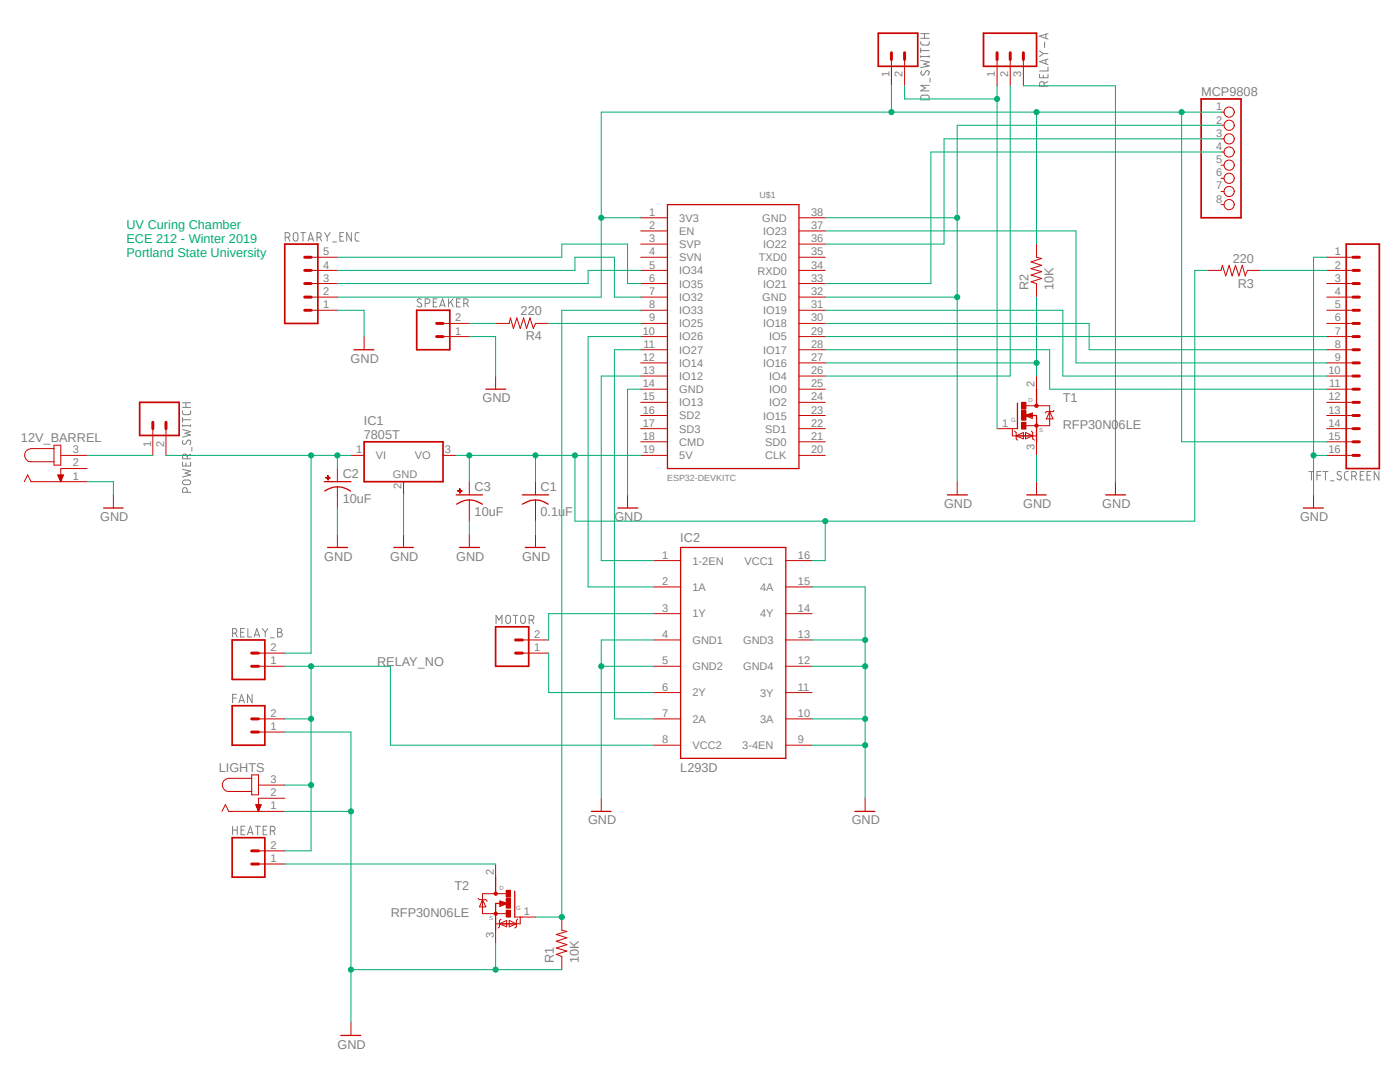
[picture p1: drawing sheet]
<svg xmlns="http://www.w3.org/2000/svg" width="279mm" height="216mm" viewBox="0 0 279 216" stroke-linecap="round" stroke-linejoin="round" font-family="sans-serif">
<g fill="none" stroke="#808080" stroke-width=".2">
<path d="M183.7 8.3v.4l.5 .3h1.1l.1-.2v-.5M183.7 9.6v.9M183.7 11.1v.4M183.7 12l1.7 .4-1.1 .4 1.1 .3-1.7 .4M183.7 11.3h1.7M183.7 10.1h1.7M183.7 7.6h1.7M183.7 6.7h1.7M183.8 19.2l.2-.2a1.53 1.53 0 0 1 1.4 .2v.7h-1.7zM183.9 14.2a.48 .48 0 0 0-.1 .5 .48 .48 0 0 0 .4 .3l.3-.2 .3-.6 .3-.1 .3 .1-.2 .8M184.5 6.7v.9M185.4 11.1v.4"/>
<path d="M185.4 17h-1.7l1 .5-1 .6h1.7M185.6 15.6v.8M207.5 14.8v.7h1.6v-.7M207.5 10.2l.7 .5M208.2 15v.5M208.2 10.7l-.7 .6M208.2 10.7h.9M208.4 17.2l-.1-.8-.3-.1-.5 .1v.8h1.6M208.5 8.4v1.1M208.7 6.8v.8M208.7 11.9v.8M209.1 16.3l-.7 .3"/>
<path d="M209.1 13.4v.8h-1.6M209.1 11.8l-1.6 .5 1.6 .6M209.1 6.7l-1.6 .5 1.6 .6M56.9 47.3h.8l.1-.3-.1-.5-.8-.1v1.7M57.5 47.3l.3 .8M58.6 46.6l.3-.2 .5 .2 .1 1.1-.4 .4-.5-.2zM60 46.4h1M60.5 46.4v1.7M61.5 48.1l.5-1.7 .6 1.7M61.6 47.7h.8M63.3 47.3h.6l.2-.3-.2-.5-.6-.1v1.7M63.8 47.3l.4 .8"/>
<path d="M64.8 46.4l.5 .9M65.3 47.3v.8M65.9 46.4l-.6 .9M66.4 48.3h.8M67.8 47.2h.5M68.6 46.4h-.8v1.7h.8M70.1 46.4v1.7l-.9-1.7v1.7M71.6 46.4l-.6 .1-.1 .3 .1 1.1 .2 .2h.4M84.1 59.7l-.3-.1a.43 .43 0 0 0-.6 .4l.3 .3 .5 .3a.37 .37 0 0 1 .2 .4 .37 .37 0 0 1-.4 .2l-.6-.1M87.2 59.6h-.7v1.6h.7M89.5 59.6v1.6M90.4 59.6l-.9 1"/>
<path d="M91.9 59.6h-.8v1.6h.8M84.9 60.6l.7-.1 .2-.6-.4-.3h-.5v1.6M86.5 60.3h.6M87.7 61.2l.6-1.6 .5 1.6M87.9 60.9h.9M89.9 60.2l.5 1M91.1 60.3h.6M92.6 60.6l.6-.1 .2-.3v-.3l-.2-.2-.6-.1v1.6M93.1 60.6l.4 .6M36.4 82l.1 .7h.3h.9l.3-.1v-.6M36.4 83.3v1M36.4 84.8v.3"/>
<path d="M36.4 92.2v.8h1.6v-.8M36.4 93.7l1.6 .3-1.1 .4 1.1 .4-1.6 .4M36.4 85.7l1.6 .4-1.1 .4 1.1 .3-1.6 .4M36.4 84.9h1.6M36.4 83.8h1.6M36.4 81.3h1.6M36.4 80.4h1.6M36.5 87.9l-.1 .4a.38 .38 0 0 0 .3 .3 .38 .38 0 0 0 .4-.1l.3-.5a.42 .42 0 0 1 .6 0v.5l-.1 .3M36.6 95.9h1.3l.1 .5-.4 .3-1-.1-.2-.2zM37.1 80.4v.9M37.1 92.4v.6M37.4 98.2l-.1-.7-.6-.2-.2 .2-.1 .7h1.6"/>
<path d="M37.4 91.5l-.1-.7-.6-.2-.2 .2-.1 .7h1.6M38 84.8v.3M38 90.6l-.6 .4M38.3 89.3v.7M261.2 94.1h.9M261.7 94.1v1.7M262.8 94.8h.8M263.6 94.1h-.8v1.7M264 94.1h1M264.5 94.1v1.7M265.5 95.9h.7M267.7 94.2l-.6-.1a.42 .42 0 0 0 0 .7l.5 .2a.43 .43 0 0 1 .1 .5 .43 .43 0 0 1-.3 .3l-.6-.3"/>
<path d="M269.1 94.1l-.6 .1-.2 .2v1a.63 .63 0 0 0 .8 .4M269.8 95l.7-.1 .2-.2-.2-.5-.7-.1v1.7M270.4 95l.3 .8M271.5 94.8h.5M272.2 94.1h-.7v1.7h.7M272.8 94.8h.6M273.6 94.1h-.8v1.7h.8M275.2 94.1v1.7l-.9-1.7v1.7M46.4 126.3h.7l.2-.3-.2-.5-.7-.1v1.7M46.4 139.3h.8M46.9 126.3l.4 .8M47.2 138.5h-.8v1.7"/>
<path d="M47.8 139.8h.8M48 126.2h.6M48.8 125.4h-.8v1.7h.8M49.5 125.4v1.7h.7M50.3 138.5v1.7l-.9-1.7v1.7M50.7 127.1l.5-1.7 .6 1.7M50.8 126.7h.9M52.3 125.4l.6 .8M52.9 126.2v.9M53.4 125.4l-.5 .8M54 127.3h.7M55.4 125.4h.5l.3 .3-.3 .5 .4 .2-.1 .6-.8 .1z"/>
<path d="M55.4 126.2h.5M99 124.5v-1.7l.6 .9 .6-.9v1.7M101 123l.2-.2 .6 .2 .1 1-.4 .4h-.3l-.2-.2zM102.4 122.8h.9M102.9 122.8v1.7M104 123l.2-.2 .6 .2v1l-.3 .4-.5-.2zM105.6 123.7l.8-.1 .1-.6-.4-.2h-.5v1.7M106.2 123.7l.3 .8M47.7 140.2l.5-1.7 .6 1.7M46.4 164.9v1.7M46.4 165.6h.9M47.3 164.9v1.7"/>
<path d="M48.1 165.6h.6M48.9 164.9h-.8v1.7h.8M49.4 166.6l.6-1.7 .5 1.7M49.6 166.1h.8M51 164.9h.9M51.4 164.9v1.7M52.5 165.6h.6M53.3 164.9h-.8v1.7h.8M54 165.8l.7-.1 .2-.2-.2-.5-.7-.1v1.7M54.5 165.8l.4 .8"/>
</g>
<g fill="none" stroke="#cb0400" stroke-width=".2">
<path d="M4.8 96.1l.7-1.3 .7 1.3h11.2M10.8 89.5h-4.6a1.31 1.31 0 0 0-1.3 1.3 1.31 1.31 0 0 0 1.3 1.3h4.6M10.8 88.8h1.3v4h-1.3zM11.5 94.8h1.1l-.5 1.3zM11.6 95h1M11.6 94.9h1M11.6 94.8h1M11.7 95.2h.8M11.7 95.1h.9M11.8 95.4h.6M11.8 95.3h.6M11.9 95.6h.4"/>
<path d="M11.9 95.5h.4M11.9 95.4h.5M12 95.8h.2M12 95.7h.3M12 96h.1M12 95.9h.1M12 95.9h.2M12.1 90.9h5.3M17.4 93.5h-5.3v2.6M67.3 97.1v1.6M70 90.9h2.7M80.5 96.1v2.6"/>
<path d="M88.4 90.9h2.6M106.9 96.1v2.6M106.9 99.8v4.2M130.5 111.9h5.3M130.5 117.1h5.3M156.8 111.9h5.3M156.8 117.1h5.3M130.5 122.4h5.3M130.5 127.7h5.3M130.5 132.9h5.3M130.5 138.2h5.3M156.8 122.4h5.3"/>
<path d="M156.8 127.7h5.3M156.8 132.9h5.3M156.8 138.2h5.3M50.2 155.3h-4.5a1.31 1.31 0 0 0-1.3 1.3 1.31 1.31 0 0 0 1.3 1.3h4.5M50.2 154.6h1.4v4h-1.4zM51.6 156.7h5.2M56.8 159.3h-5.2v2.6M130.5 143.4h5.3M130.5 148.7h5.3M156.8 143.4h5.3M156.8 148.7h5.3M44.3 161.9l.7-1.4 .7 1.4h11.1"/>
<path d="M51.1 160.5h1l-.5 1.4zM51.1 160.7h1M51.1 160.6h1M51.2 160.9h.8M51.2 160.8h.8M51.2 161.1h.6M51.2 161.1h.7M51.2 161h.7M51.3 161.3h.5M51.3 161.2h.5M51.4 161.6h.4M51.4 161.5h.4"/>
<path d="M51.4 161.4h.4M51.5 161.8h.1M51.5 161.7h.2M51.5 161.6h.2M51.6 161.9l.1 .1"/>
</g>
<path d="M64.7 96.1h5.3M64.8 98a4.4 4.4 0 0 1 5.2 0M104.2 98.7h5.3M104.2 100.6a4.4 4.4 0 0 1 5.2 0M135.8 109.2h21v42.1h-21z" fill="none" stroke="#cb0400" stroke-width=".25"/>
<path d="M72.7 88.2h15.7v7.9h-15.7z" fill="none" stroke="#cb0400" stroke-width=".34"/>
<path d="M65 95.2h.9v.2h-.9z" fill="#cb0400"/>
<path d="M65 95.3h.9v.1h-.9z" fill="none" stroke="#cb0400" stroke-width=".2"/>
<path d="M65.4 94.9h.1v.9h-.1z" fill="#cb0400"/>
<path d="M65.4 94.9h.2v.9h-.2zM67.3 93.5v2.6M67.3 98.7v2.7M93.7 99.8v1.6" fill="none" stroke="#cb0400" stroke-width=".2"/>
<path d="M91 98.7h5.3M91.1 100.6a4.4 4.4 0 0 1 5.2 0" fill="none" stroke="#cb0400" stroke-width=".25"/>
<path d="M91.4 97.9h.8v.1h-.8z" fill="#cb0400"/>
<path d="M91.4 97.9h.8v.2h-.8z" fill="none" stroke="#cb0400" stroke-width=".2"/>
<path d="M91.7 97.5h.2v.9h-.2z" fill="#cb0400"/>
<g fill="none" stroke="#cb0400" stroke-width=".2">
<path d="M127.9 43.5h5.3M127.9 46.1h5.3M127.9 48.7h5.3M127.9 51.3h5.3M127.9 54h5.3M127.9 56.6h5.3M127.9 59.3h5.3M159.4 43.5h5.3M159.4 46.1h5.3M159.4 48.7h5.3M159.4 51.3h5.3M159.4 54h5.3"/>
<path d="M159.4 56.6h5.3M159.4 59.3h5.3M127.9 61.9h5.3M127.9 64.5h5.3M127.9 67.2h5.3M127.9 69.8h5.3M127.9 72.4h5.3M127.9 75h5.3M127.9 77.7h5.3M159.4 61.9h5.3M159.4 64.5h5.3M159.4 67.2h5.3"/>
<path d="M159.4 69.8h5.3M159.4 72.4h5.3M159.4 75h5.3M159.4 77.7h5.3M91.7 97.6h.2v.8h-.2zM93.7 96.1v2.6M127.9 80.3h5.3M127.9 82.9h5.3M127.9 85.5h5.3M127.9 88.2h5.3M127.9 90.9h5.3M159.4 80.3h5.3"/>
<path d="M159.4 82.9h5.3M159.4 85.5h5.3M159.4 88.2h5.3M159.4 90.9h5.3M93.7 101.4v2.6M95.7 179.5h1.3M96.3 179.5l.7 1.5h-1.3zM98.9 178.2v.1M99.8 179.8l1.5 .5-1.5 .6zM101 178.3h-4.7v4h4.7M98.9 182.3v.1M99.8 180l1.5 .3"/>
<path d="M102.7 183h1.5"/>
</g>
<path d="M133.2 40.8h26.2v52.7h-26.2zM102.7 177.8v5.2M100.1 180l.9 .3-1.2 .3v-.6l1.1 .3" fill="none" stroke="#cb0400" stroke-width=".25"/>
<path d="M98.7 182h.4v.5h-.4l-.1-.2z" fill-rule="evenodd" fill="#cb0400"/>
<path d="M98.7 182.1h.5v.5h-.5l-.1-.3z" fill="none" stroke="#cb0400" stroke-width=".2"/>
<path d="M98.7 178.1h.4v.5h-.4l-.1-.3z" fill-rule="evenodd" fill="#cb0400"/>
<path d="M98.7 178.1h.5v.5h-.5l-.1-.3z" fill="none" stroke="#cb0400" stroke-width=".2"/>
<path d="M101 181.6h.9v1.4h-.9z" fill="#cb0400"/>
<path d="M101 181.6h.9v1.4h-.9z" fill="none" stroke="#cb0400" stroke-width=".2"/>
<path d="M101 177.6h.9v1.4h-.9z" fill="#cb0400"/>
<path d="M101 177.7h.9v1.3h-.9z" fill="none" stroke="#cb0400" stroke-width=".2"/>
<path d="M101 179.3h.9v1.9h-.9z" fill="#cb0400"/>
<g fill="none" stroke="#cb0400" stroke-width=".2">
<path d="M201.6 85.5h1.5M204.5 82.9l1.5-.5v1.1zM204.7 81h4.8v3.9h-4.8M205.9 82.7l-1.4 .2M206.9 80.8v.2M206.9 84.9v.1M208.8 82.1h1.4M209.5 82.1l.7 1.5h-1.4zM95.4 179.3l.3 .2M97 179.5l.2 .4M98.9 172.4v2.6M101 179.3h.9v1.9h-.9z"/>
<path d="M98.9 185.6v2.6M99.7 184.3l1.4-.6v1.2zM100 183.4l-.3 .3v1.2l-.3 .3M101.6 183.7l1.5 .6-1.5 .6zM103.3 183.4l-.2 .3v1.2l-.4 .3M103.8 183v1.3h-4.9M104.2 183h2.7"/>
</g>
<path d="M203.1 80.5v5M205.7 82.7l-1 .2 1.2 .3v-.5l-1 .2M98.9 175v3.2M98.9 182.4v3.2M101.3 180.3h-2.4v1.8" fill="none" stroke="#cb0400" stroke-width=".25"/>
<path d="M206.6 84.7h.5v.4l-.3 .2-.2-.2z" fill-rule="evenodd" fill="#cb0400"/>
<path d="M206.6 84.7h.5v.4l-.2 .2-.3-.2z" fill="none" stroke="#cb0400" stroke-width=".2"/>
<circle cx="206.8" cy="80.9" r=".35" fill="#cb0400"/>
<circle cx="206.9" cy="81" r=".35" fill="none" stroke="#cb0400" stroke-width=".2"/>
<path d="M203.9 84.2h.8v1.4h-.8z" fill="#cb0400"/>
<path d="M203.9 84.3h.8v1.3h-.8z" fill="none" stroke="#cb0400" stroke-width=".2"/>
<path d="M203.9 80.3h.8v1.3h-.8z" fill="#cb0400"/>
<path d="M203.9 80.3h.8v1.3h-.8z" fill="none" stroke="#cb0400" stroke-width=".2"/>
<path d="M203.9 82h.8v1.8h-.8z" fill="#cb0400"/>
<g fill="none" stroke="#cb0400" stroke-width=".2">
<path d="M177.9 11.9v5.2M180.5 11.9v5.2M199 11.9v5.2M201.6 11.9v5.2M204.2 11.9v5.2M243.7 22.4h.6M243.7 25h.6M243.7 27.7h.6M243.7 30.3h.6M243.7 33h.6M243.7 35.6h.6M243.7 38.2h.6"/>
<path d="M62.1 59.3h5.2M62.1 56.6h5.2M62.1 54h5.2M62.1 51.3h5.2M206.9 48.7v2.6l1 .3-2.1 .7 2.1 .6-2.1 .7 2.1 .6-2.1 .7 2.1 .7-2.1 .6 1.1 .4v2.7M241.1 54h2.6l.2-1.1 .7 2.2 .7-2.2 .6 2.2 .7-2.2 .6 2.2 .7-2.2 .6 2.2 .4-1.1h2.7M243.7 40.8h.6M264.8 59.3h5.2M264.8 56.6h5.2M264.8 54h5.2M264.8 51.3h5.2M62.1 61.9h5.2"/>
<path d="M72.7 67.2v2.6M88.4 64.5h5.3M88.4 67.2h5.3M98.9 64.5h2.7l.3-1.1 .6 2.2 .6-2.2 .7 2.2 .7-2.2 .6 2.2 .7-2.2 .6 2.2 .5-1.1h2.6M98.9 75v2.7M206.9 75v2.7M264.8 61.9h5.2M264.8 64.5h5.2M264.8 67.2h5.2M264.8 69.8h5.2M264.8 72.4h5.2M264.8 75h5.2"/>
<path d="M264.8 77.7h5.2M22.6 98.7v2.7M30.5 85.5v5.4M33.1 85.5v5.4M125.2 98.7v2.7M191 96.1v2.6M199 85.5h2.6M202 85.5v1.5h4.9M202.5 86l.3 .3v1.3l.3 .2M202.8 87l1.4-.7v1.3zM203.9 82h.8v1.8h-.8zM204.7 86.3l1.4 .7-1.4 .6z"/>
<path d="M205.8 86l.3 .3v1.3l.3 .2M206.9 88.2v2.7M206.9 96.1v2.6M208.8 82.1l-.2 .3M210.3 81.9l-.1 .2M222.6 96.1v2.6M262.1 98.7v2.7M264.8 85.5h5.2M264.8 80.3h5.2M264.8 82.9h5.2M264.8 88.2h5.2M264.8 90.9h5.2"/>
<path d="M67.3 106.6v2.6M80.5 106.6v2.6M93.7 106.6v2.6M106.9 106.6v2.6M51.6 130.3h5.2M51.6 132.9h5.2M104.2 130.3h5.3M104.2 127.7h5.3M51.6 146.1h5.2M51.6 143.4h5.2M120 159.3v2.6M172.7 159.3v2.6"/>
<path d="M51.6 172.4h5.2M51.6 169.8h5.2M112.1 183v2.6l1 .3-2.1 .6 2.1 .6-2.1 .7 2.1 .7-2.1 .7 2.1 .6-2.1 .6 1.1 .5v2.6M70 204v2.6"/>
<circle cx="245.3" cy="33" r="1.02"/>
<circle cx="245.3" cy="38.2" r="1.02"/>
<circle cx="245.3" cy="22.4" r="1.02"/>
<circle cx="245.3" cy="27.7" r="1.02"/>
<circle cx="245.3" cy="25" r="1.02"/>
<circle cx="245.3" cy="30.3" r="1.02"/>
<circle cx="245.3" cy="35.6" r="1.02"/>
<circle cx="245.3" cy="40.8" r="1.02"/>
</g>
<g fill="none" stroke="#cb0400" stroke-width=".25">
<path d="M70.6 69.8h4M97 77.7h3.9M206.9 77.7v3.1M189.1 98.7h4M204.5 82.9h2.4v1.9M204.9 98.7h3.9M206.9 85v3.2M220.7 98.7h3.9M20.7 101.4h3.9M65.4 109.2h4M78.6 109.2h3.9M91.7 109.2h4"/>
<path d="M104.8 109.2h4M123.3 101.4h4M260.1 101.4h4M118 161.9h3.9M170.6 161.9h4M68 206.6h4"/>
</g>
<path d="M175.3 6.6h7.9v6.6h-7.9zM196.3 6.6h10.6v6.6h-10.6zM239.7 19.7h8v23.8h-8zM56.8 48.7h6.6v15.8h-6.6zM268.7 48.7h6.6v44.8h-6.6zM83.2 61.9h6.6v7.9h-6.6zM27.9 80.3h7.9v6.6h-7.9zM46.3 127.7h6.6v7.9h-6.6zM98.9 125.1h6.6v7.8h-6.6zM46.3 140.8h6.6v7.9h-6.6zM46.3 167.2h6.6v7.8h-6.6z" fill="none" stroke="#cb0400" stroke-width=".34"/>
<g fill="none" stroke="#cb0400" stroke-width=".59">
<path d="M177.9 10.5v1.4M180.5 10.5v1.4M199 10.5v1.4M201.6 10.5v1.4M204.2 10.5v1.4M60.8 56.6h1.3M60.8 59.3h1.3M60.8 51.3h1.3M60.8 54h1.3M270 56.6h1.3M270 59.3h1.3M270 51.3h1.3"/>
<path d="M270 54h1.3M60.8 61.9h1.3M87.1 64.5h1.3M87.1 67.2h1.3M270 61.9h1.3M270 64.5h1.3M270 67.2h1.3M270 69.8h1.3M270 72.4h1.3M270 75h1.3M270 77.7h1.3M30.5 84.3v1.2"/>
<path d="M33.1 84.3v1.2M270 80.3h1.3M270 82.9h1.3M270 85.5h1.3M270 88.2h1.3M270 90.9h1.3M50.2 130.3h1.4M50.2 132.9h1.4M102.9 127.7h1.3M102.9 130.3h1.3M50.2 143.4h1.4M50.2 146.1h1.4"/>
<path d="M50.2 169.8h1.4M50.2 172.4h1.4"/>
</g>
<path d="M17.4 96.1h5.2v2.6M80.5 98.7v7.9M67.3 101.4v5.2M93.7 104v2.6M106.9 104v2.6M56.8 146.1h13.2v15.8h-13.2" fill="none" stroke="#00ac75" stroke-width=".2"/>
<circle cx="70" cy="161.9" r=".51" fill="#00ac75"/>
<g fill="none" stroke="#00ac75" stroke-width=".2">
<path d="M70 161.9v42.1M70 193.5h42.1M98.9 188.2v5.3"/>
<circle cx="70" cy="161.9" r=".51"/>
</g>
<circle cx="98.9" cy="193.5" r=".51" fill="#00ac75"/>
<circle cx="98.9" cy="193.5" r=".51" fill="none" stroke="#00ac75" stroke-width=".2"/>
<circle cx="70" cy="193.5" r=".51" fill="#00ac75"/>
<g fill="none" stroke="#00ac75" stroke-width=".2">
<path d="M204.2 17.1h18.4v79M164.7 43.5h26.3v52.6M164.7 59.3h26.3M206.9 90.9v5.2"/>
<circle cx="70" cy="193.5" r=".51"/>
</g>
<circle cx="191" cy="59.3" r=".51" fill="#00ac75"/>
<g fill="none" stroke="#00ac75" stroke-width=".2">
<path d="M191 25v18.5"/>
<circle cx="191" cy="59.3" r=".51"/>
</g>
<circle cx="191" cy="43.4" r=".51" fill="#00ac75"/>
<g fill="none" stroke="#00ac75" stroke-width=".2">
<path d="M191 25h52.7M120 132.9h10.5M130.5 127.7h-10.5v31.6"/>
<circle cx="191" cy="43.5" r=".51"/>
</g>
<circle cx="120" cy="132.9" r=".51" fill="#00ac75"/>
<g fill="none" stroke="#00ac75" stroke-width=".2">
<path d="M162.1 127.7h10.6v31.6M162.1 132.9h10.6"/>
<circle cx="120" cy="132.9" r=".51"/>
</g>
<circle cx="172.6" cy="132.9" r=".51" fill="#00ac75"/>
<g fill="none" stroke="#00ac75" stroke-width=".2">
<path d="M162.1 148.7h10.6"/>
<circle cx="172.7" cy="132.9" r=".51"/>
</g>
<circle cx="172.6" cy="148.7" r=".51" fill="#00ac75"/>
<g fill="none" stroke="#00ac75" stroke-width=".2">
<path d="M162.1 117.1h10.6v10.6"/>
<circle cx="172.7" cy="148.7" r=".51"/>
</g>
<circle cx="172.6" cy="127.7" r=".51" fill="#00ac75"/>
<g fill="none" stroke="#00ac75" stroke-width=".2">
<path d="M162.1 143.4h10.6"/>
<circle cx="172.7" cy="127.7" r=".51"/>
</g>
<circle cx="172.6" cy="143.4" r=".51" fill="#00ac75"/>
<g fill="none" stroke="#00ac75" stroke-width=".2">
<path d="M264.8 51.3h-2.7v47.4M67.3 61.9h5.4v5.3M262.1 90.9h2.7"/>
<circle cx="172.7" cy="143.4" r=".51"/>
</g>
<circle cx="262.1" cy="90.8" r=".51" fill="#00ac75"/>
<g fill="none" stroke="#00ac75" stroke-width=".2">
<path d="M93.7 67.2h5.2v7.8M127.9 77.7h-2.7v21M114.7 90.9h-7.8v5.2M114.7 104h50v7.9h-2.6"/>
<circle cx="262.1" cy="90.9" r=".51"/>
</g>
<circle cx="106.8" cy="90.8" r=".51" fill="#00ac75"/>
<g fill="none" stroke="#00ac75" stroke-width=".2">
<path d="M91 90.9h15.9M114.7 90.9h13.2"/>
<circle cx="106.9" cy="90.9" r=".51"/>
</g>
<circle cx="93.6" cy="90.8" r=".51" fill="#00ac75"/>
<g fill="none" stroke="#00ac75" stroke-width=".2">
<path d="M93.7 90.9v5.2M114.7 90.9v13.1"/>
<circle cx="93.7" cy="90.9" r=".51"/>
</g>
<circle cx="114.7" cy="90.8" r=".51" fill="#00ac75"/>
<g fill="none" stroke="#00ac75" stroke-width=".2">
<path d="M241.1 54h-2.7v50h-73.7"/>
<circle cx="114.7" cy="90.9" r=".51"/>
</g>
<circle cx="164.7" cy="104" r=".51" fill="#00ac75"/>
<g fill="none" stroke="#00ac75" stroke-width=".2">
<path d="M33.1 90.9h36.9M67.3 90.9v2.6"/>
<circle cx="164.7" cy="104" r=".51"/>
</g>
<circle cx="67.3" cy="90.8" r=".51" fill="#00ac75"/>
<g fill="none" stroke="#00ac75" stroke-width=".2">
<path d="M62.1 90.9v39.4h-5.3"/>
<circle cx="67.3" cy="90.9" r=".51"/>
</g>
<circle cx="62.1" cy="90.8" r=".51" fill="#00ac75"/>
<g fill="none" stroke="#00ac75" stroke-width=".2">
<path d="M127.9 61.9h-15.8v121.1h-5.2M17.4 90.9h13.1M56.8 172.4h42.1"/>
<circle cx="62.1" cy="90.9" r=".51"/>
</g>
<circle cx="112.1" cy="183" r=".51" fill="#00ac75"/>
<g fill="none" stroke="#00ac75" stroke-width=".2">
<path d="M177.9 17.1v5.3M127.9 43.5h-7.9v-21.1h86.9v26.3"/>
<circle cx="112.1" cy="183" r=".51"/>
</g>
<circle cx="177.9" cy="22.4" r=".51" fill="#00ac75"/>
<g fill="none" stroke="#00ac75" stroke-width=".2">
<path d="M206.9 22.4h28.9"/>
<circle cx="177.9" cy="22.4" r=".51"/>
</g>
<circle cx="206.8" cy="22.4" r=".51" fill="#00ac75"/>
<g fill="none" stroke="#00ac75" stroke-width=".2">
<path d="M235.8 22.4h7.9M120 43.5v15.8"/>
<circle cx="206.9" cy="22.4" r=".51"/>
</g>
<circle cx="120" cy="43.4" r=".51" fill="#00ac75"/>
<g fill="none" stroke="#00ac75" stroke-width=".2">
<path d="M235.8 22.4v65.8h29M67.3 59.3h52.7"/>
<circle cx="120" cy="43.5" r=".51"/>
</g>
<circle cx="235.8" cy="22.4" r=".51" fill="#00ac75"/>
<g fill="none" stroke="#00ac75" stroke-width=".2">
<path d="M180.5 17.1v2.6h18.5M199 17.1v68.4"/>
<circle cx="235.8" cy="22.4" r=".51"/>
</g>
<circle cx="199" cy="19.7" r=".51" fill="#00ac75"/>
<g fill="none" stroke="#00ac75" stroke-width=".2">
<path d="M206.9 59.3v15.7M164.7 72.4h42.2"/>
<circle cx="199" cy="19.7" r=".51"/>
</g>
<circle cx="206.8" cy="72.4" r=".51" fill="#00ac75"/>
<g fill="none" stroke="#00ac75" stroke-width=".2">
<path d="M201.6 17.1v57.9h-36.9M243.7 27.7h-55.3v21h-23.7M243.7 30.3h-57.9v26.3h-21.1M67.3 51.3h44.8v-2.6h13.1v7.9h2.7M67.3 54h47.4v-2.7h7.9v8h5.3M127.9 54h-10.5v2.6h-50.1M164.7 46.1h50v26.3h50.1M251.6 54h13.2M127.9 67.2h-10.5v49.9h13.1M127.9 69.8h-5.3v73.6h7.9M164.7 67.2h100.1M164.7 69.8h44.8v7.9h55.3"/>
<path d="M164.7 64.5h52.7v5.3h47.4M164.7 61.9h47.4v13.1h52.7M56.8 132.9h21.1v15.8h52.6M109.5 130.3v7.9h21M130.5 122.4h-21v5.3M56.8 143.4h5.3v13.3h-5.3"/>
<circle cx="206.9" cy="72.4" r=".51"/>
</g>
<circle cx="62.1" cy="156.6" r=".51" fill="#00ac75"/>
<g fill="none" stroke="#00ac75" stroke-width=".2">
<path d="M62.1 132.9v10.5M62.1 156.7v13.1h-5.3"/>
<circle cx="62.1" cy="156.7" r=".51"/>
</g>
<circle cx="62.1" cy="143.4" r=".51" fill="#00ac75"/>
<circle cx="62.1" cy="143.4" r=".51" fill="none" stroke="#00ac75" stroke-width=".2"/>
<circle cx="62.1" cy="132.9" r=".51" fill="#00ac75"/>
<g fill="none" stroke="#00ac75" stroke-width=".2">
<path d="M93.7 64.5h5.2M109.5 64.5h18.4M127.9 75h-7.9v36.9h10.5"/>
<circle cx="62.1" cy="132.9" r=".51"/>
</g>
<g font-size="2.5" fill="#808080">
<text x="239.7" y="19.1">MCP9808</text>
<text x="246" y="52.4">220</text>
<text x="205.3" y="57.9" transform="rotate(-90 205.3 57.9)">R2</text>
<text x="210.2" y="57.9" transform="rotate(-90 210.2 57.9)">10K</text>
<text x="247" y="57.4">R3</text>
<text x="103.9" y="62.9">220</text>
<text x="104.9" y="67.9">R4</text>
<text x="70" y="72.4">GND</text>
<text x="96.3" y="80.3">GND</text>
<text x="212.1" y="80.3">T1</text>
<text x="4.2" y="88.2">12V_BARREL</text>
<text x="72.6" y="87.5">7805T</text>
<text x="72.6" y="84.9">IC1</text>
<text x="212.1" y="85.6">RFP30N06LE</text>
<text x="68.4" y="95.4">C2</text>
<text x="68.4" y="100.4">10uF</text>
<text x="94.7" y="98">C3</text>
<text x="107.9" y="98">C1</text>
<text x="188.4" y="101.3">GND</text>
<text x="204.2" y="101.3">GND</text>
<text x="220" y="101.3">GND</text>
<text x="20" y="104">GND</text>
<text x="94.7" y="103">10uF</text>
<text x="107.9" y="103">0.1uF</text>
<text x="122.6" y="104">GND</text>
<text x="259.5" y="104">GND</text>
<text x="64.7" y="111.9">GND</text>
<text x="77.9" y="111.9">GND</text>
<text x="91" y="111.9">GND</text>
<text x="104.2" y="111.9">GND</text>
<text x="135.8" y="108.2">IC2</text>
<text x="75.2" y="132.9">RELAY_NO</text>
<text x="43.7" y="154">LIGHTS</text>
<text x="135.8" y="154">L293D</text>
<text x="117.3" y="164.5">GND</text>
<text x="170" y="164.5">GND</text>
<text x="90.7" y="177.7">T2</text>
<text x="78" y="182.9">RFP30N06LE</text>
<text x="110.5" y="192.1" transform="rotate(-90 110.5 192.1)">R1</text>
<text x="115.5" y="192.1" transform="rotate(-90 115.5 192.1)">10K</text>
<text x="67.3" y="209.2">GND</text>
</g>
<g font-size="2.5" fill="#00ac75">
<text x="25.2" y="45.7">UV Curing Chamber</text>
<text x="25.2" y="48.5">ECE 212 - Winter 2019</text>
<text x="25.2" y="51.3">Portland State University</text>
</g>
<g font-size="2.2" fill="#808080">
<text x="177.5" y="15.5" transform="rotate(-90 177.5 15.5)">1</text>
<text x="180.1" y="15.5" transform="rotate(-90 180.1 15.5)">2</text>
<text x="198.6" y="15.5" transform="rotate(-90 198.6 15.5)">1</text>
<text x="201.2" y="15.5" transform="rotate(-90 201.2 15.5)">2</text>
<text x="203.8" y="15.5" transform="rotate(-90 203.8 15.5)">3</text>
<text x="242.7" y="22">1</text>
<text x="242.7" y="24.6">2</text>
<text x="242.7" y="27.3">3</text>
<text x="242.7" y="29.9">4</text>
<text x="242.7" y="32.5">5</text>
<text x="242.7" y="35.2">6</text>
<text x="242.7" y="37.8">7</text>
<text x="242.7" y="40.4">8</text>
<text x="129.5" y="43.1">1</text>
<text x="129.5" y="45.7">2</text>
<text x="135.6" y="44.2">3V3</text>
<text x="135.6" y="46.9">EN</text>
<text x="152.1" y="44.3">GND</text>
<text x="152.3" y="46.9">IO23</text>
<text x="161.9" y="45.7">37</text>
<text x="161.9" y="43.1">38</text>
<text x="64.5" y="53.6">4</text>
<text x="64.5" y="51">5</text>
<text x="129.5" y="48.3">3</text>
<text x="129.5" y="51">4</text>
<text x="129.5" y="53.6">5</text>
<text x="135.6" y="49.5">SVP</text>
<text x="135.6" y="52.1">SVN</text>
<text x="151.4" y="52.2">TXD0</text>
<text x="152.3" y="49.5">IO22</text>
<text x="161.9" y="53.6">34</text>
<text x="161.9" y="51">35</text>
<text x="161.9" y="48.3">36</text>
<text x="266.4" y="51">1</text>
<text x="266.4" y="53.6">2</text>
<text x="64.5" y="58.9">2</text>
<text x="64.5" y="56.2">3</text>
<text x="129.5" y="56.2">6</text>
<text x="129.5" y="58.9">7</text>
<text x="135.6" y="54.8">IO34</text>
<text x="135.6" y="57.4">IO35</text>
<text x="151.2" y="54.8">RXD0</text>
<text x="152.3" y="57.4">IO21</text>
<text x="161.9" y="58.9">32</text>
<text x="161.9" y="56.2">33</text>
<text x="266.4" y="56.2">3</text>
<text x="266.4" y="58.9">4</text>
<text x="64.5" y="61.5">1</text>
<text x="90.8" y="64.1">2</text>
<text x="129.5" y="61.5">8</text>
<text x="129.5" y="64.1">9</text>
<text x="135.6" y="60">IO32</text>
<text x="135.6" y="62.6">IO33</text>
<text x="135.6" y="65.3">IO25</text>
<text x="152.1" y="60">GND</text>
<text x="152.3" y="65.3">IO18</text>
<text x="152.3" y="62.7">IO19</text>
<text x="161.9" y="64.1">30</text>
<text x="161.9" y="61.5">31</text>
<text x="266.4" y="61.5">5</text>
<text x="266.4" y="64.1">6</text>
<text x="90.8" y="66.8">1</text>
<text x="128.3" y="66.8">10</text>
<text x="128.4" y="69.4">11</text>
<text x="135.6" y="67.9">IO26</text>
<text x="135.6" y="70.5">IO27</text>
<text x="152.3" y="70.6">IO17</text>
<text x="153.5" y="67.9">IO5</text>
<text x="161.9" y="69.4">28</text>
<text x="161.9" y="66.8">29</text>
<text x="266.4" y="66.8">7</text>
<text x="266.4" y="69.4">8</text>
<text x="128.3" y="72">12</text>
<text x="128.3" y="74.7">13</text>
<text x="128.3" y="77.3">14</text>
<text x="135.6" y="73.2">IO14</text>
<text x="135.6" y="75.8">IO12</text>
<text x="152.3" y="73.2">IO16</text>
<text x="153.5" y="75.8">IO4</text>
<text x="161.9" y="77.3">25</text>
<text x="161.9" y="74.7">26</text>
<text x="161.9" y="72">27</text>
<text x="206.5" y="77.3" transform="rotate(-90 206.5 77.3)">2</text>
<text x="265.1" y="74.7">10</text>
<text x="265.3" y="77.3">11</text>
<text x="266.4" y="72">9</text>
<text x="128.3" y="79.9">15</text>
<text x="128.3" y="82.5">16</text>
<text x="135.6" y="78.4">GND</text>
<text x="135.6" y="81.1">IO13</text>
<text x="135.6" y="83.7">SD2</text>
<text x="152.3" y="83.7">IO15</text>
<text x="153.5" y="81.1">IO2</text>
<text x="153.5" y="78.5">IO0</text>
<text x="161.9" y="82.5">23</text>
<text x="161.9" y="79.9">24</text>
<text x="265.1" y="79.9">12</text>
<text x="265.1" y="82.5">13</text>
<text x="30.1" y="89.2" transform="rotate(-90 30.1 89.2)">1</text>
<text x="32.8" y="89.2" transform="rotate(-90 32.8 89.2)">2</text>
<text x="128.3" y="85.2">17</text>
<text x="128.3" y="87.8">18</text>
<text x="135.6" y="86.3">SD3</text>
<text x="135.6" y="89">CMD</text>
<text x="152.7" y="89">SD0</text>
<text x="152.7" y="86.4">SD1</text>
<text x="161.9" y="87.8">21</text>
<text x="161.9" y="85.2">22</text>
<text x="200" y="85.2">1</text>
<text x="206.5" y="89.7" transform="rotate(-90 206.5 89.7)">3</text>
<text x="265.1" y="85.2">14</text>
<text x="265.1" y="87.8">15</text>
<text x="14.5" y="90.4">3</text>
<text x="14.5" y="93.1">2</text>
<text x="14.5" y="95.7">1</text>
<text x="71.1" y="90.4">1</text>
<text x="75" y="91.6">VI</text>
<text x="78.4" y="95.3">GND</text>
<text x="82.8" y="91.6">VO</text>
<text x="88.8" y="90.4">3</text>
<text x="128.3" y="90.4">19</text>
<text x="135.6" y="91.6">5V</text>
<text x="152.7" y="91.6">CLK</text>
<text x="161.9" y="90.4">20</text>
<text x="265.1" y="90.4">16</text>
<text x="80.1" y="97.6" transform="rotate(-90 80.1 97.6)">2</text>
<text x="132.2" y="111.5">1</text>
<text x="138.2" y="112.7">1-2EN</text>
<text x="148.6" y="112.7">VCC1</text>
<text x="159.2" y="111.5">16</text>
<text x="132.2" y="116.8">2</text>
<text x="138.2" y="117.9">1A</text>
<text x="151.7" y="117.9">4A</text>
<text x="159.2" y="116.8">15</text>
<text x="132.2" y="122">3</text>
<text x="138.2" y="123.2">1Y</text>
<text x="151.7" y="123.2">4Y</text>
<text x="159.2" y="122">14</text>
<text x="54" y="129.9">2</text>
<text x="106.6" y="129.9">1</text>
<text x="106.6" y="127.3">2</text>
<text x="132.2" y="127.3">4</text>
<text x="138.2" y="128.4">GND1</text>
<text x="148.3" y="128.5">GND3</text>
<text x="159.2" y="127.3">13</text>
<text x="54" y="132.6">1</text>
<text x="132.2" y="132.6">5</text>
<text x="132.2" y="137.8">6</text>
<text x="138.2" y="133.7">GND2</text>
<text x="148.3" y="133.7">GND4</text>
<text x="159.2" y="132.6">12</text>
<text x="159.2" y="137.8">11</text>
<text x="54" y="143.1">2</text>
<text x="132.2" y="143.1">7</text>
<text x="138.2" y="139">2Y</text>
<text x="151.7" y="139">3Y</text>
<text x="159.2" y="143.1">10</text>
<text x="54" y="145.7">1</text>
<text x="132.2" y="148.3">8</text>
<text x="138.2" y="144.2">2A</text>
<text x="138.2" y="149.5">VCC2</text>
<text x="148.1" y="149.5">3-4EN</text>
<text x="151.7" y="144.3">3A</text>
<text x="159.2" y="148.3">9</text>
<text x="54" y="156.2">3</text>
<text x="54" y="158.9">2</text>
<text x="54" y="161.5">1</text>
<text x="54" y="172">1</text>
<text x="54" y="169.4">2</text>
<text x="98.6" y="174.7" transform="rotate(-90 98.6 174.7)">2</text>
<text x="104.6" y="182.6">1</text>
<text x="98.6" y="187.1" transform="rotate(-90 98.6 187.1)">3</text>
</g>
<g font-size="1.8" fill="#808080">
<text x="151.6" y="39.5">U$1</text>
<text x="133.1" y="96.1">ESP32-DEVKITC</text>
</g>
<g font-size="1.2" fill="#808080">
<text x="205.2" y="80.3">D</text>
<text x="201.8" y="84.2">G</text>
<text x="207.4" y="86.3">S</text>
<text x="99.7" y="177.7">D</text>
<text x="97.6" y="183.7">S</text>
<text x="103" y="181.6">G</text>
</g>
</svg>
